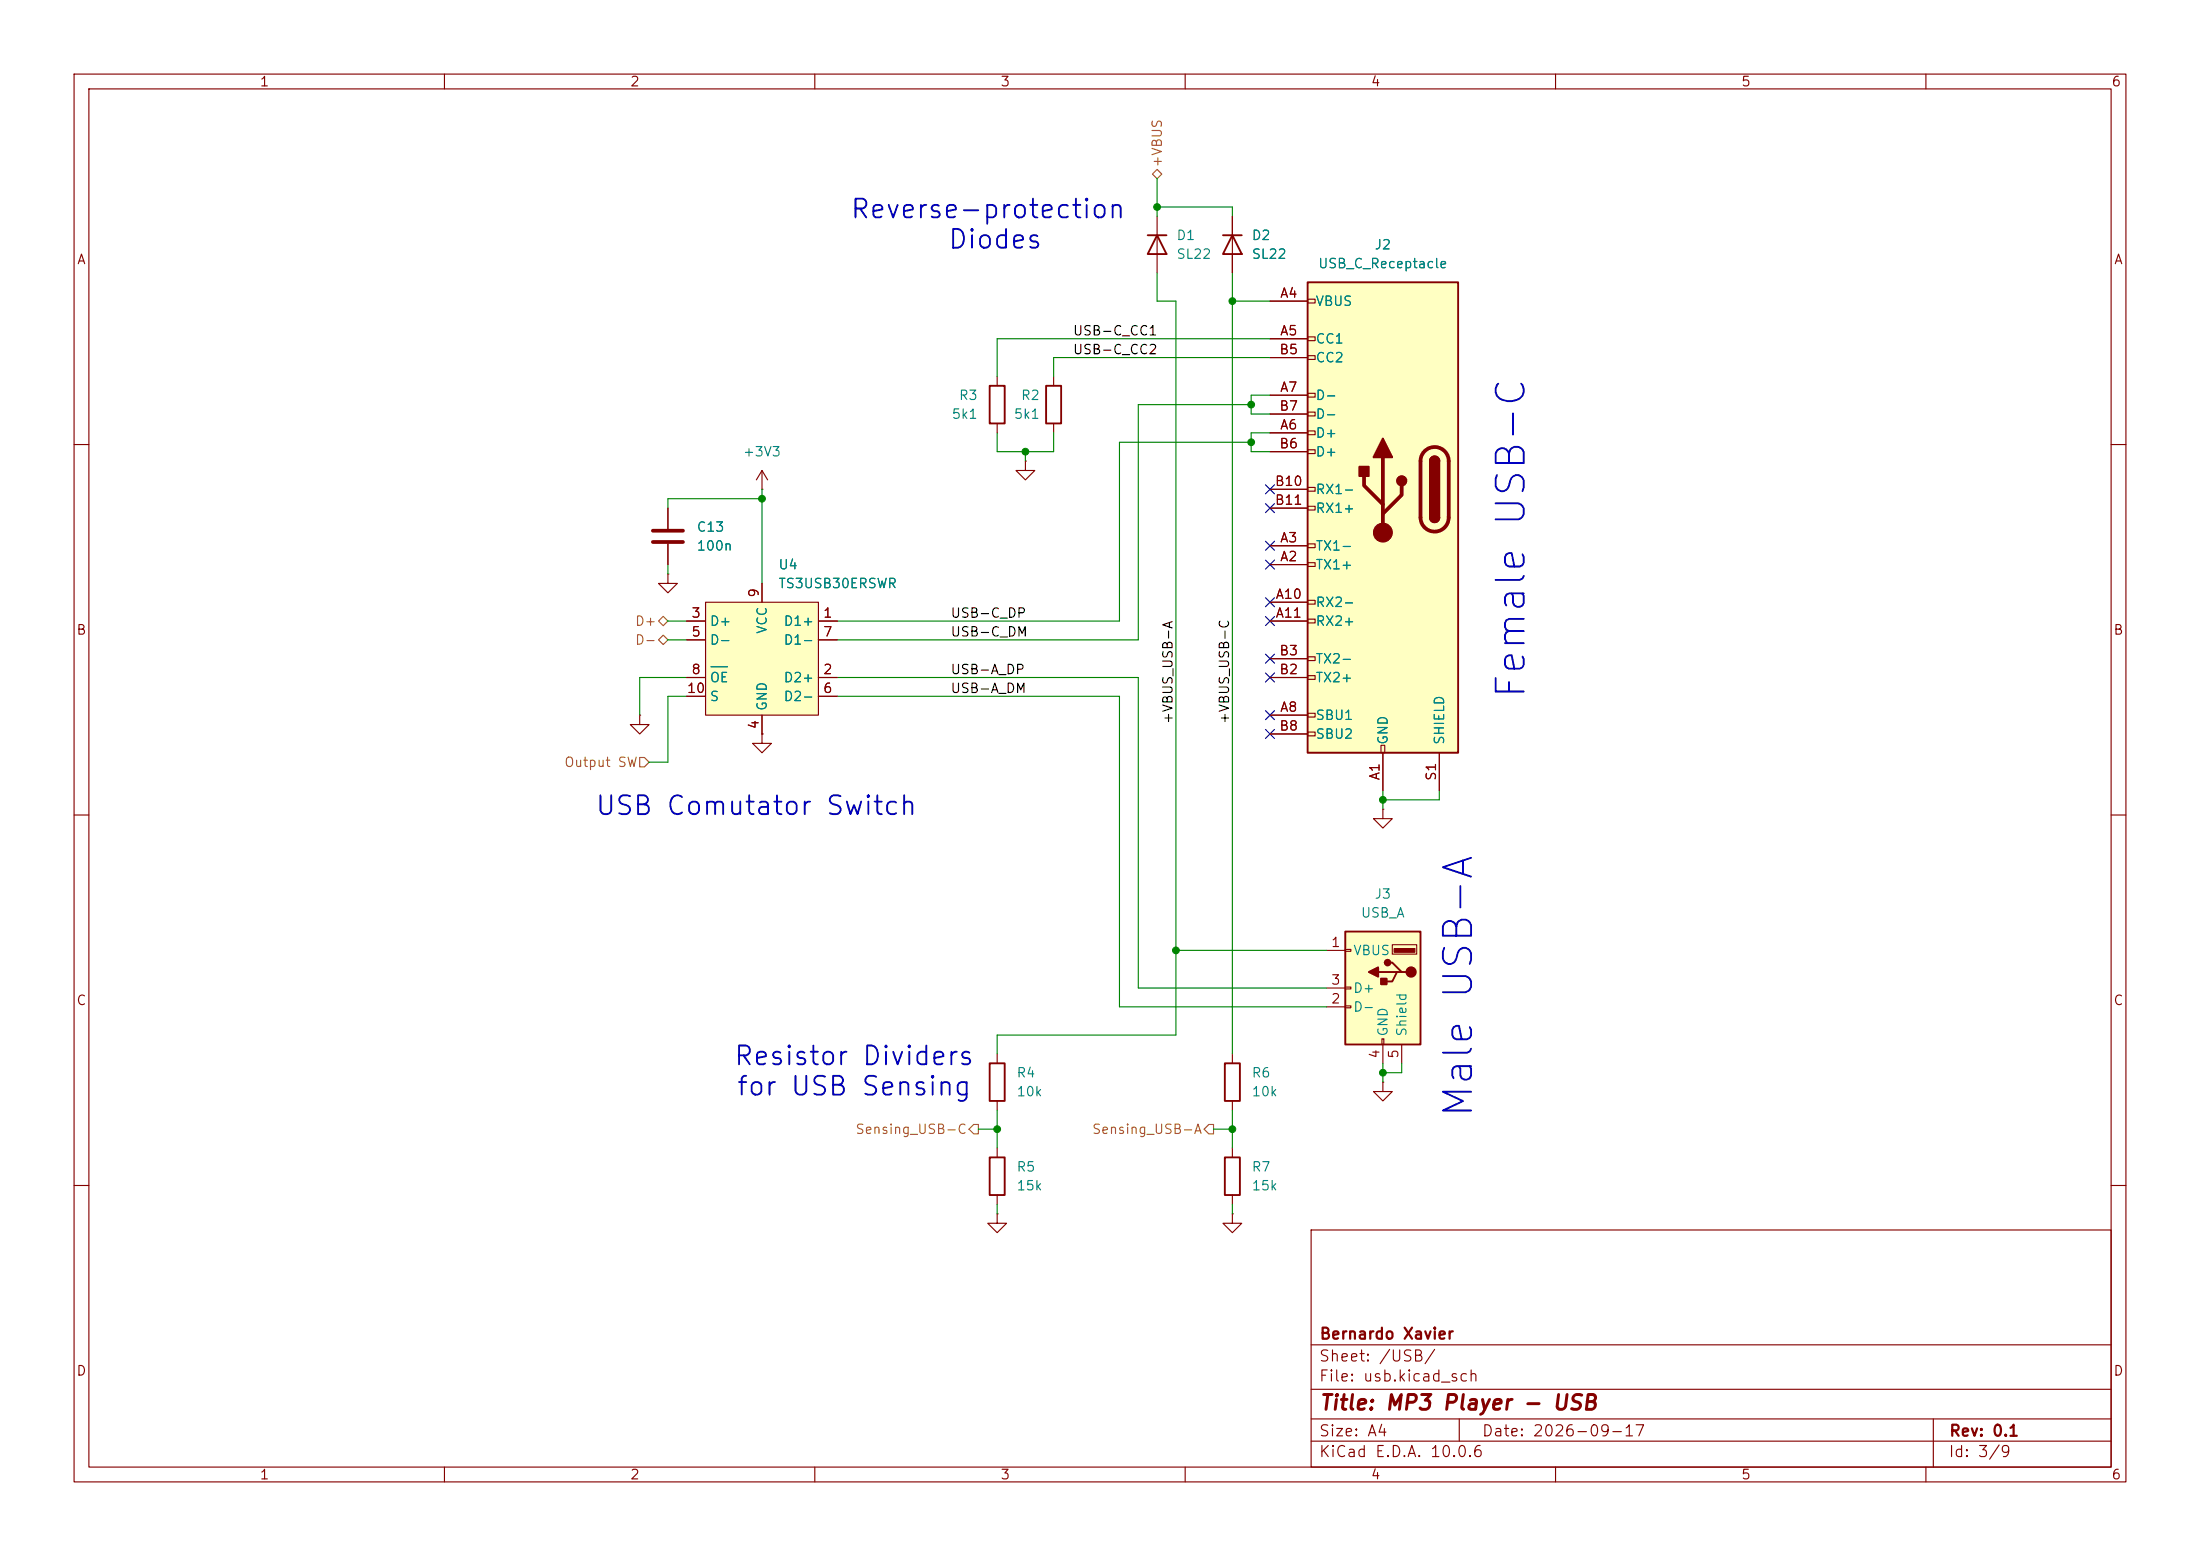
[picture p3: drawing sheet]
<svg xmlns="http://www.w3.org/2000/svg" width="297mm" height="210mm" viewBox="0 0 297 210" stroke-linecap="round" stroke-linejoin="round" font-family="sans-serif">
<g fill="none" stroke="#840000" stroke-width=".15">
<path d="M10 10h277v190h-277zM12 12h273v186h-273zM60 10v2M110 10v2M160 10v2M210 10v2M260 10v2M134.6 50.8v1.3M134.6 57.2v1.2M10 60h2M285 60h2M10 110h2"/>
<path d="M186.7 109.2v1.3h-1.3l1.3 1.3 1.3-1.3h-1.3M186.7 109.2h.1M285 110h2M10 160h2M177 166h108v32h-108zM285 160h2M60 198v2M110 198v2M160 198v2M177 194.5h108M177 191.5h108M177 187.5h108"/>
<path d="M177 181.5h108M197 191.5v3M210 198v2M260 198v2M261 191.5v6.5"/>
</g>
<path d="M133.6 52.1h2v5.1h-2z" fill="none" stroke="#840000" stroke-width=".25"/>
<path d="M181.6 125.7h10.2v15.3h-10.2z" fill="#ffffc2"/>
<g fill="none" stroke="#840000" stroke-width=".25">
<path d="M154.9 31.8h2.6M156.2 31.8l1.3 2.5h-2.6zM165.1 31.8h2.5M166.4 31.8l1.2 2.5h-2.5zM141.2 52.1h2.1v5.1h-2.1zM181.6 125.7h10.2v15.3h-10.2zM186.1 131.2h2.5M187.3 129.9h.7l1.2 1.3h.7M189.2 131.2h-.6l-.6 1.3h-1.3M133.6 156.2h2v5.1h-2zM133.6 143.5h2v5.1h-2zM165.4 156.2h2v5.1h-2z"/>
<path d="M165.4 143.5h2v5.1h-2z"/>
</g>
<g fill="#840000" stroke="#840000" stroke-width=".25">
<path d="M186.4 132.1h.8v.7h-.8z"/>
<path d="M184.8 131.2l1.3-.6v1.2z"/>
<circle cx="190.5" cy="131.2" r=".63"/>
<circle cx="187.3" cy="129.9" r=".38"/>
</g>
<path d="M188.2 128h2.8v.5h-2.8z" fill="#840000" stroke="#840000" stroke-width=".15"/>
<g fill="none" stroke="#840000" stroke-width=".15">
<path d="M156.2 29.2v7.6M166.4 29.2v7.6M142.2 50.8v1.3M142.2 57.2v1.2M90.2 77.5v1.2h1.2l-1.2 1.3-1.3-1.3h1.3M90.2 77.5h.1M90.2 68.6v2.8M90.2 73.4v2.8M102.9 66h.1M102.9 63.5l-.8 1.3M102.9 63.5l.7 1.3M102.9 63.5v2.5"/>
<path d="M138.4 62.2v1.3h-1.2l1.2 1.3 1.3-1.3h-1.3M138.4 62.2h.1M86.4 96.5v1.3h1.2l-1.2 1.3-1.3-1.3h1.3M86.4 96.5h.1M102.9 99.1v1.2h1.2l-1.2 1.3-1.3-1.3h1.3M102.9 99.1h.1M179.1 128.3h2.5M179.1 135.9h2.5M179.1 133.4h2.5M181.6 128.1h.8v.3h-.8zM181.6 133.2h.8v.3h-.8zM181.6 135.8h.8v.2h-.8z"/>
<path d="M188 127.5h3.3v1.3h-3.3zM134.6 142.2v1.3M134.6 148.6v1.3M134.6 154.9v1.3M166.4 142.2v1.3M166.4 148.6v1.3M166.4 154.9v1.3M186.6 140.2h.2v.8h-.2zM186.7 146.1v1.2h-1.3l1.3 1.3 1.3-1.3h-1.3M186.7 146.1h.1M186.7 141v2.5M189.2 141v2.5"/>
<path d="M134.6 163.8v1.3h-1.3l1.3 1.3 1.3-1.3h-1.3M134.6 163.8h.1M134.6 161.3v1.3M166.4 163.8v1.3h-1.3l1.3 1.3 1.2-1.3h-1.2M166.4 163.8h.1M166.4 161.3v1.3"/>
</g>
<path d="M88.1 71.6h4.1M88.1 73.2h4.1" fill="none" stroke="#840000" stroke-width=".51"/>
<path d="M95.2 81.3h15.3v15.2h-15.3z" fill="#ffffc2"/>
<path d="M102.9 78.7v2.6M92.7 83.8h2.5M92.7 91.4h2.5M92.7 86.4h2.5M92.7 94h2.5M95.2 81.3h15.3v15.2h-15.3zM102.9 96.5v2.6M110.5 83.8h2.5M110.5 91.4h2.5M110.5 86.4h2.5M110.5 94h2.5" fill="none" stroke="#840000" stroke-width=".15"/>
<path d="M96 90h2.2" fill="none" stroke="#008484" stroke-width=".15"/>
<path d="M176.5 38.1h20.3v63.5h-20.3z" fill="#ffffc2"/>
<g fill="none" stroke="#840000" stroke-width=".15">
<path d="M166.4 29.2v2.6M166.4 34.3v2.5M171.4 40.6h5.1M171.4 45.7h5.1M171.4 58.4h5.1M171.4 53.3h5.1M171.4 48.3h5.1M171.4 55.9h5.1M176.5 40.4h1v.5h-1zM176.5 45.5h1v.5h-1zM176.5 48h1v.5h-1zM176.5 53.1h1v.5h-1z"/>
<path d="M176.5 55.6h1v.5h-1zM176.5 58.2h1v.5h-1zM90.2 68.6v2.8M90.2 73.4v2.8M102.9 78.7v2.6M171.4 76.2h5.1M171.4 73.7h5.1M171.4 61h5.1M171.4 66h5.1M171.4 68.6h5.1M176.5 60.7h1v.5h-1zM176.5 65.8h1v.5h-1z"/>
<path d="M176.5 68.3h1v.5h-1zM176.5 73.4h1v.5h-1zM176.5 75.9h1v.6h-1zM92.7 83.8h2.5M92.7 91.4h2.5M92.7 86.4h2.5M92.7 94h2.5M102.9 99.1h.1M102.9 96.5v2.6M110.5 83.8h2.5M110.5 91.4h2.5M110.5 86.4h2.5"/>
<path d="M110.5 94h2.5M171.4 96.5h5.1M171.4 81.3h5.1M171.4 83.8h5.1M171.4 91.4h5.1M171.4 88.9h5.1M171.4 99.1h5.1M176.5 81h1v.5h-1zM176.5 83.6h1v.5h-1zM176.5 88.6h1v.6h-1zM176.5 91.2h1v.5h-1zM176.5 96.3h1v.5h-1z"/>
<path d="M176.5 98.8h1v.5h-1zM186.4 100.6h.5v1h-.5zM186.7 101.6v5.1M194.3 101.6v5.1"/>
</g>
<path d="M176.5 38.1h20.3v63.5h-20.3zM193 62.2a.64 .64 0 0 1 .7-.6 .64 .64 0 0 1 .6 .6M193 69.9a.64 .64 0 0 0 .7 .6 .64 .64 0 0 0 .6-.6" fill="none" stroke="#840000" stroke-width=".25"/>
<path d="M184.1 64.3v1.2l2.6 2.6M186.7 61.7v10.2M189.2 65.5v1.3l-2.5 2.5M192.3 60.9a1.9 1.9 0 0 1 2.1-.4 1.9 1.9 0 0 1 1.2 1.7v7.7a1.91 1.91 0 0 1-1.9 1.8 1.91 1.91 0 0 1-1.9-1.8v-7.7a1.9 1.9 0 0 1 .5-1.3z" fill="none" stroke="#840000" stroke-width=".51"/>
<g fill="#840000" stroke="#840000" stroke-width=".25">
<path d="M193 62.2h1.3v7.7h-1.3z"/>
<path d="M193.2 61.8a.64 .64 0 0 1 .7-.2 .64 .64 0 0 1 .4 .6h-1.3z"/>
<path d="M193 69.9h1.3a.64 .64 0 0 1-.6 .6 .64 .64 0 0 1-.7-.6z"/>
<path d="M186.7 59.2l1.3 2.5h-2.6z"/>
<path d="M183.5 63h1.3v1.3h-1.3z"/>
<circle cx="189.2" cy="64.9" r=".63"/>
</g>
<circle cx="186.7" cy="71.9" r="1.27" fill="#840000" stroke="#840000" stroke-width=".15"/>
<path d="M155.6 23.5l.6-.6 .6 .6-.6 .6zM88.9 83.8l.6-.6 .7 .6-.7 .7zM88.9 86.4l.6-.7 .7 .7-.7 .6zM86.4 102.2h.6l.6 .7-.6 .6h-.6zM131.4 151.8h.7v1.2h-.7l-.6-.6zM163.2 151.8h.6v1.2h-.6l-.6-.6z" fill="none" stroke="#848400" stroke-width=".15"/>
<g fill="none" stroke="#008400" stroke-width=".15">
<path d="M156.2 27.9h10.2v1.3M156.2 24.1v5.1M156.2 36.8v3.8h2.5v99.1h-24.1v2.5M166.4 36.8v105.4M134.6 58.4v2.6h7.6v-2.6M166.4 40.6h5M168.9 54.6h-15.2v31.8h-40.7M168.9 59.7h-17.8v24.1h-38.1M171.4 53.3h-2.5v2.6h2.5M171.4 58.4h-2.5v2.6h2.5M171.4 45.7h-36.8v5.1M171.4 48.3h-29.2v2.5"/>
<path d="M90.2 76.2v1.3M102.9 67.3h-12.7v1.3M102.9 66v12.7M138.4 61v1.2M90.2 86.4h2.5M90.2 83.8h2.5M92.7 91.4h-6.3v5.1M92.7 94h-2.5v8.9h-2.6M113 91.4h40.7v42h25.4M113 94h38.1v41.9h28M186.7 106.7v2.5M194.3 106.7v1.3h-7.6"/>
<path d="M158.7 128.3h20.4M132.1 152.4h2.5M134.6 149.9v5M163.8 152.4h2.6M166.4 149.9v5M186.7 143.5v2.6M189.2 143.5v1.3h-2.5M134.6 162.6v1.2M166.4 162.6v1.2"/>
</g>
<g fill="none" stroke="#000084" stroke-width=".15">
<path d="M170.8 65.4l1.3 1.2M170.8 68l1.3 1.2M170.8 73.1l1.3 1.2M170.8 75.6l1.3 1.2M172.1 65.4l-1.3 1.2M172.1 68l-1.3 1.2M172.1 73.1l-1.3 1.2M172.1 75.6l-1.3 1.2M170.8 88.3l1.3 1.2M170.8 98.5l1.3 1.2M170.8 95.9l1.3 1.2M170.8 90.8l1.3 1.2"/>
<path d="M170.8 80.7l1.3 1.2M170.8 83.2l1.3 1.2M172.1 88.3l-1.3 1.2M172.1 98.5l-1.3 1.2M172.1 95.9l-1.3 1.2M172.1 90.8l-1.3 1.2M172.1 80.7l-1.3 1.2M172.1 83.2l-1.3 1.2"/>
</g>
<path d="M96 90h2.2" fill="none" stroke="#008484" stroke-width=".15"/>
<g fill="#008400" stroke="#008400" stroke-width=".14">
<circle cx="166.4" cy="40.6" r=".46"/>
<circle cx="168.9" cy="59.7" r=".46"/>
<circle cx="186.7" cy="108" r=".46"/>
<circle cx="186.7" cy="144.8" r=".46"/>
<circle cx="166.4" cy="152.4" r=".46"/>
<circle cx="156.2" cy="27.9" r=".46"/>
<circle cx="168.9" cy="54.6" r=".46"/>
<circle cx="138.4" cy="61" r=".46"/>
<circle cx="102.9" cy="67.3" r=".46"/>
<circle cx="134.6" cy="152.4" r=".46"/>
<circle cx="158.7" cy="128.3" r=".46"/>
</g>
<g font-size="3.8" fill="#0000c2">
<text x="206.9" y="94.6" transform="rotate(-90 206.9 94.6)">Female USB-C</text>
<text x="199.8" y="151.2" transform="rotate(-90 199.8 151.2)">Male USB-A</text>
</g>
<g font-size="2.5" fill="#0000c2">
<text x="114.6" y="30.1">Reverse-protection</text>
<text x="127.8" y="34.2">Diodes</text>
<text x="80.2" y="110.6">USB Comutator Switch</text>
<text x="98.9" y="144.4">Resistor Dividers</text>
<text x="99.3" y="148.5">for USB Sensing</text>
</g>
<text font-size="2" fill="#840000" x="178" y="190.8">Title: MP3 Player - USB</text>
<g font-size="1.5" fill="#840000">
<text x="178" y="184.1">Sheet: /USB/</text>
<text x="178" y="181.1">Bernardo Xavier</text>
<text x="178" y="186.8">File: usb.kicad_sch</text>
<text x="178" y="197">KiCad E.D.A. 10.0.6</text>
<text x="178" y="194.2">Size: A4</text>
<text x="200" y="194.2">Date: 2026-09-17</text>
<text x="263" y="197">Id: 3/9</text>
<text x="263" y="194.2">Rev: 0.1</text>
</g>
<g font-size="1.3" fill="#840000">
<text x="35" y="12">1</text>
<text x="85" y="12">2</text>
<text x="135" y="12">3</text>
<text x="185" y="12">4</text>
<text x="235" y="12">5</text>
<text x="285" y="12">6</text>
<text x="10.3" y="36">A</text>
<text x="285.3" y="36">A</text>
<text x="172.7" y="40.5">A4</text>
<text x="172.7" y="45.6">A5</text>
<text x="172.6" y="48.1">B5</text>
<text x="172.7" y="53.2">A7</text>
<text x="172.6" y="55.7">B7</text>
<text x="172.7" y="58.3">A6</text>
<text x="172" y="65.9">B10</text>
<text x="172.6" y="60.8">B6</text>
<text x="172" y="68.4">B11</text>
<text x="172.7" y="76.1">A2</text>
<text x="172.7" y="73.5">A3</text>
<text x="93.2" y="83.7">3</text>
<text x="102.7" y="80.7" transform="rotate(-90 102.7 80.7)">9</text>
<text x="111" y="83.7">1</text>
<text x="172.1" y="81.1">A10</text>
<text x="172.1" y="83.7">A11</text>
<text x="10.2" y="86">B</text>
<text x="93.2" y="86.2">5</text>
<text x="111" y="86.2">7</text>
<text x="172.6" y="88.8">B3</text>
<text x="285.2" y="86">B</text>
<text x="92.6" y="93.8">10</text>
<text x="93.2" y="91.3">8</text>
<text x="111" y="91.3">2</text>
<text x="111" y="93.8">6</text>
<text x="172.6" y="91.3">B2</text>
<text x="102.7" y="98.5" transform="rotate(-90 102.7 98.5)">4</text>
<text x="172.6" y="98.9">B8</text>
<text x="172.7" y="96.4">A8</text>
<text x="186.6" y="105.4" transform="rotate(-90 186.6 105.4)">A1</text>
<text x="194.2" y="105.5" transform="rotate(-90 194.2 105.5)">S1</text>
<text x="179.6" y="128.1">1</text>
<text x="10.2" y="136">C</text>
<text x="179.6" y="135.8">2</text>
<text x="179.6" y="133.2">3</text>
<text x="285.2" y="136">C</text>
<text x="186.6" y="143" transform="rotate(-90 186.6 143)">4</text>
<text x="189.1" y="143" transform="rotate(-90 189.1 143)">5</text>
<text x="10.2" y="186">D</text>
<text x="285.2" y="186">D</text>
<text x="35" y="200">1</text>
<text x="85" y="200">2</text>
<text x="135" y="200">3</text>
<text x="185" y="200">4</text>
<text x="235" y="200">5</text>
<text x="285" y="200">6</text>
</g>
<g font-size="1.3" fill="#848400">
<text x="157.2" y="22.7" transform="rotate(-90 157.2 22.7)">+VBUS</text>
<text x="85.6" y="84.8">D+</text>
<text x="85.6" y="87.3">D-</text>
<text x="76.1" y="103.8">Output SW</text>
<text x="115.4" y="153.4">Sensing_USB-C</text>
<text x="147.3" y="153.4">Sensing_USB-A</text>
</g>
<g font-size="1.3" fill="#008484">
<text x="158.7" y="32.7">D1</text>
<text x="158.7" y="35.3">SL22</text>
<text x="168.9" y="32.7">D2</text>
<text x="168.9" y="35.3">SL22</text>
<text x="185.5" y="34">J2</text>
<text x="177.5" y="41.6">VBUS</text>
<text x="177.9" y="36.5">USB_C_Receptacle</text>
<text x="177.5" y="46.7">CC1</text>
<text x="177.5" y="49.2">CC2</text>
<text x="128.4" y="56.8">5k1</text>
<text x="129.4" y="54.3">R3</text>
<text x="136.8" y="56.8">5k1</text>
<text x="137.7" y="54.3">R2</text>
<text x="177.5" y="59.4">D+</text>
<text x="177.5" y="54.3">D-</text>
<text x="177.5" y="56.8">D-</text>
<text x="100.2" y="61.9">+3V3</text>
<text x="177.5" y="61.9">D+</text>
<text x="177.5" y="67">RX1-</text>
<text x="177.5" y="69.5">RX1+</text>
<text x="94" y="72.1">C13</text>
<text x="94" y="74.6">100n</text>
<text x="105" y="77.2">U4</text>
<text x="177.5" y="77.2">TX1+</text>
<text x="177.5" y="74.6">TX1-</text>
<text x="105" y="79.7">TS3USB30ERSWR</text>
<text x="177.5" y="82.2">RX2-</text>
<text x="95.7" y="84.8">D+</text>
<text x="95.7" y="87.3">D-</text>
<text x="103.8" y="85.6" transform="rotate(-90 103.8 85.6)">VCC</text>
<text x="105.7" y="84.8">D1+</text>
<text x="105.7" y="87.3">D1-</text>
<text x="177.5" y="84.8">RX2+</text>
<text x="177.5" y="89.9">TX2-</text>
<text x="95.7" y="92.4">OE</text>
<text x="95.7" y="94.9">S</text>
<text x="105.7" y="92.4">D2+</text>
<text x="105.7" y="94.9">D2-</text>
<text x="177.5" y="92.4">TX2+</text>
<text x="103.8" y="96" transform="rotate(-90 103.8 96)">GND</text>
<text x="177.5" y="97.5">SBU1</text>
<text x="177.5" y="100">SBU2</text>
<text x="187.7" y="100.6" transform="rotate(-90 187.7 100.6)">GND</text>
<text x="195.3" y="100.6" transform="rotate(-90 195.3 100.6)">SHIELD</text>
<text x="183.6" y="124.2">USB_A</text>
<text x="185.5" y="121.6">J3</text>
<text x="182.6" y="129.2">VBUS</text>
<text x="182.6" y="136.9">D-</text>
<text x="182.6" y="134.3">D+</text>
<text x="187.7" y="140" transform="rotate(-90 187.7 140)">GND</text>
<text x="190.2" y="140" transform="rotate(-90 190.2 140)">Shield</text>
<text x="137.1" y="145.7">R4</text>
<text x="137.1" y="148.3">10k</text>
<text x="168.9" y="145.7">R6</text>
<text x="168.9" y="148.3">10k</text>
<text x="137.1" y="158.4">R5</text>
<text x="137.1" y="161">15k</text>
<text x="168.9" y="158.4">R7</text>
<text x="168.9" y="161">15k</text>
</g>
<g font-size="1.3">
<text x="144.8" y="45.6">USB-C_CC1</text>
<text x="144.8" y="48.1">USB-C_CC2</text>
<text x="128.2" y="83.7">USB-C_DP</text>
<text x="128.2" y="86.2">USB-C_DM</text>
<text x="128.2" y="93.9">USB-A_DM</text>
<text x="128.2" y="91.3">USB-A_DP</text>
<text x="158.6" y="97.8" transform="rotate(-90 158.6 97.8)">+VBUS_USB-A</text>
<text x="166.2" y="97.8" transform="rotate(-90 166.2 97.8)">+VBUS_USB-C</text>
</g>
</svg>
